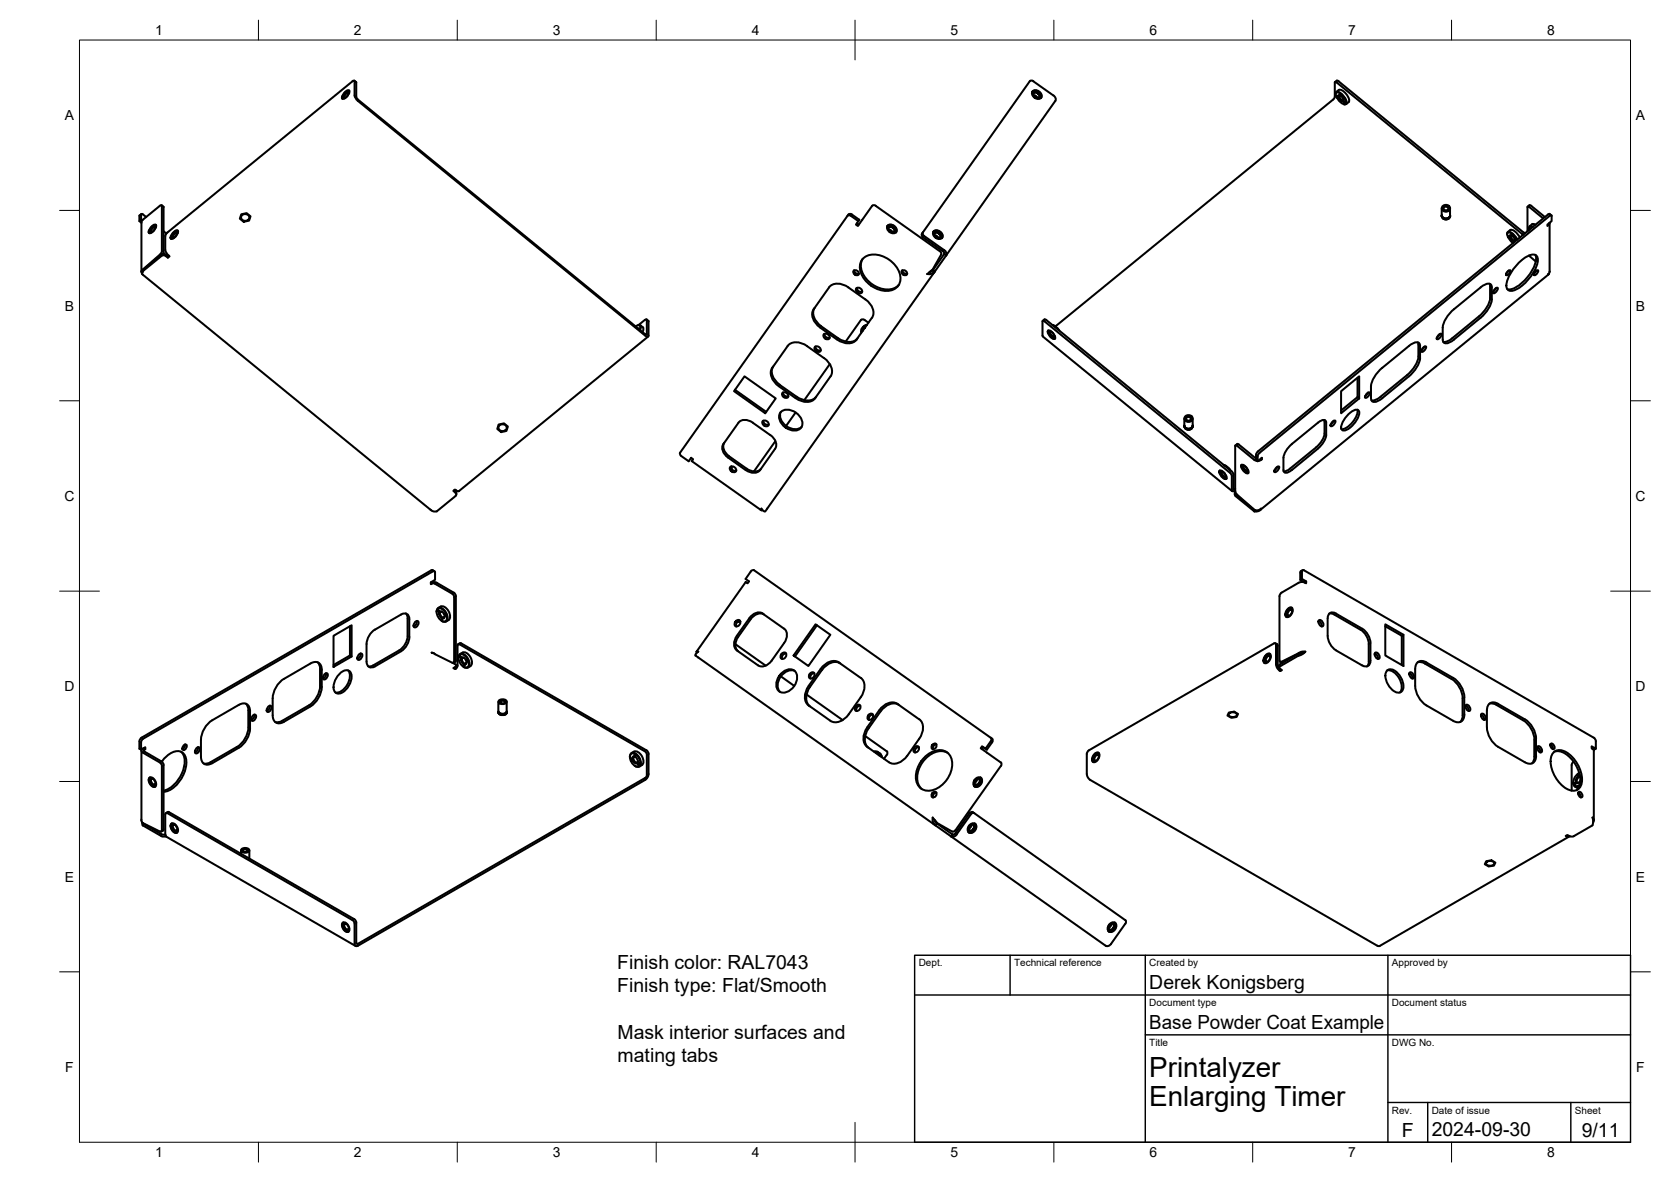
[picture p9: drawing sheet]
<svg xmlns="http://www.w3.org/2000/svg" width="420mm" height="297mm" viewBox="0 0 420 297" stroke-linecap="round" stroke-linejoin="round" font-family="sans-serif">
<!-- layer: Visible -->
<g fill="none" stroke="#000" stroke-width=".51">
<path d="M86.6 23.3a1.04 1.04 0 0 1 1.2-.5 1.88 1.88 0 0 1-1.8 2v-.5zM86.7 23.5l.6-.4h.4a1.42 1.42 0 0 1-1.3 1.5l-.1-.4zM87.7 23.4a.96 .96 0 0 0-1 1.2M87.8 22.8a2.04 2.04 0 0 0-1.7 2.1M89.1 20.3l.5 .4v3.6l.4 .7 72.2 59h.5M259.5 23.1h.1M259.5 23.1a1.42 1.42 0 0 1 1.7 0 1.42 1.42 0 0 1 .5 1.5M259.6 23a1.42 1.42 0 0 1 1.7 0 1.42 1.42 0 0 1 .5 1.5 1.42 1.42 0 0 1-1.7 .1 1.42 1.42 0 0 1-.5-1.6zM259.8 20.4l5.1 3.6M259.8 23.3a1.07 1.07 0 0 1 1.3 0 1.07 1.07 0 0 1 .4 1.1 1.07 1.07 0 0 1-1.3 0 1.07 1.07 0 0 1-.4-1.1zM259.8 20.4l-.5-.2-.4 .2-26.9 38M259.9 23.9l.6 .2 .3 .5"/>
<path d="M259.9 23.5a.8 .8 0 0 1 1.1 0 .8 .8 0 0 1 .1 1.1l-.9-.2a.73 .73 0 0 1-.3-.9zM261.7 24.6h.1M264.9 24l.3 .2a.94 .94 0 0 1 .2 1.2l-27.5 38.7M335.2 25l-69.8 57M335.2 25l.4-.7v-3.5l.3-.2 47 38.4M335.9 23.7v-.5a1.91 1.91 0 0 1 2.1 1.1l.3 .5a1.07 1.07 0 0 1 .1 1.4h-.5M335.9 23.3a1.68 1.68 0 0 1 2 1.2 1.36 1.36 0 0 1 .3 1.7 2.94 2.94 0 0 1-2.3-2.9zM336 23.1l.6-.5a2.55 2.55 0 0 1 2.5 2l.1 .8-.7 .8M336.1 20.3l-.4 .3M336.1 24.2l.2 .1M336.1 24.2l.2 .2-.2-.1M336.1 20.3l.5 .1 46.5 38"/>
<path d="M336.1 24.2l.1 .1M336.2 24.3l.2 .2M336.3 24.5l.2 .1zM336.3 24.4h-.1l.2 .2M336.5 23.9a1.42 1.42 0 0 1 1.3 1.6 1.42 1.42 0 0 1-1.3-1.6zM336.9 23.9a.96 .96 0 0 0 1 1.3M337.1 23.7l.1 .2M337.1 23.9h.1M337.1 23.8h.1M337.1 23.8l.1 .1M337.2 23.9h.1M337.2 23.9h-.1"/>
<path d="M337.9 25.7l.3 .2M337.9 25.7h.1M337.9 25.8l.2 .1M338 25.8h.1M338 25.8l.1 .1M338 25.7h.1M338 25.8h-.1M338 25.9l.1 .1M338.1 25.9v.1M338.1 25.9h-.1M35.5 55.2l-.4 .4M35.5 53.8l-.4 .4v1.4l.5 .4"/>
<path d="M36.7 54.5l-1.1-.7-.1 1.4 .2 .2M38 57a1.04 1.04 0 0 1 1.2-.5 1.88 1.88 0 0 1-1.8 2v-.5zM38.1 57.3l.6-.5h.4a1.42 1.42 0 0 1-1.3 1.6v-.5zM39.1 57.1a.96 .96 0 0 0-1 1.3M39.2 56.5a2.04 2.04 0 0 0-1.7 2.1M40.7 51.6l.4 .4-.1 11.8M41.1 58.1l.7 .6M43.5 58.5a1.04 1.04 0 0 1 1.2-.5 1.88 1.88 0 0 1-1.8 2v-.5zM43.6 58.7l.6-.4h.3a1.42 1.42 0 0 1-1.3 1.5v-.5zM44.6 58.6a.96 .96 0 0 0-1 1.2M44.7 58a2.04 2.04 0 0 0-1.7 2M60.7 53.9l1.3-.3 1 .8-.4 1-1.3 .3-1-.7z"/>
<path d="M60.9 54a.93 .93 0 0 1 1.5 0 .93 .93 0 0 1-.4 1.4 .91 .91 0 0 1-1.1-.2 .91 .91 0 0 1 0-1.2zM215.5 56.1l.4 .3M215.8 55.6l.3-.4-1.8-1.3-.6-.2-.4 .2-42.3 59.9M219.3 51.7l-3.6 5.1-.5-.4 .6-.8-2.1-1.5-.6 .2M219.3 51.7l.4-.2 .5 .2 16.1 11.4M223.1 56.8h.1M223.1 56.8a1.42 1.42 0 0 1 1.7 0 1.42 1.42 0 0 1 .5 1.6M223.2 56.8a1.42 1.42 0 0 1 1.6-.1 1.42 1.42 0 0 1 .5 1.6 1.42 1.42 0 0 1-1.6 0 1.42 1.42 0 0 1-.5-1.5zM223.4 57a1.07 1.07 0 0 1 1.2 0 1.07 1.07 0 0 1 .4 1.2 1.07 1.07 0 0 1-1.2 0 1.07 1.07 0 0 1-.4-1.2zM223.4 57.7l.6 .2 .4 .5M223.5 57.2a.8 .8 0 0 1 1 .1 .8 .8 0 0 1 .1 1l-.8-.1a.73 .73 0 0 1-.3-1zM225.3 58.4h.1"/>
<path d="M231.8 58.8v.4l.3 .4 5.1 3.6 .2 .2v.5M232 58.4l-.2 .4M232 58.4v.4l.3 .5 5.1 3.6M234.7 58.3a1.42 1.42 0 0 1 1.6 0 1.42 1.42 0 0 1 .5 1.5M234.7 58.2a1.42 1.42 0 0 1 1.7 0 1.42 1.42 0 0 1 .5 1.5 1.42 1.42 0 0 1-1.6 .1 1.42 1.42 0 0 1-.6-1.6zM234.9 58.4a1.07 1.07 0 0 1 1.3 .1 1.07 1.07 0 0 1 .4 1.1 1.07 1.07 0 0 1-1.2 0 1.07 1.07 0 0 1-.5-1.2zM235 59.1l.6 .2 .4 .5M235 58.7a.8 .8 0 0 1 1.1 0 .8 .8 0 0 1 .1 1.1l-.9-.2a.73 .73 0 0 1-.3-.9zM236.9 59.8h-.1M362.5 54.4v-.2a1.06 1.06 0 0 0 1.1 .9 1.06 1.06 0 0 0 1-.9v.2M362.5 52.4v1.7M362.5 54.1v.1"/>
<path d="M362.5 54.1a1.07 1.07 0 0 0 1.1 .8 1.07 1.07 0 0 0 1-.8M362.5 54.2a1.07 1.07 0 0 0 1.1 .9 1.07 1.07 0 0 0 1-.9M362.5 54.4h.1M362.5 54.1a1.06 1.06 0 0 0 1.1 .9 1.06 1.06 0 0 0 1-.9M362.5 54.2a1.05 1.05 0 0 0 1.1 .9 1.05 1.05 0 0 0 1-.9M362.8 51.7a.93 .93 0 0 1 1.5 0 .93 .93 0 0 1-.3 1.4 .91 .91 0 0 1-1.2-.2 .91 .91 0 0 1 0-1.2zM362.8 54.7l.8 .2 .7-.2M362.8 54.8l.8 .3 .7-.3M363 51.9a.66 .66 0 0 1 1.1 0 .66 .66 0 0 1-.2 1h-.3a.6 .6 0 0 1-.7-.3 .6 .6 0 0 1 .1-.7zM364.6 52.4v1.7M364.6 54.1v.1M364.6 54.4h.1"/>
<path d="M378.9 58.7v.2M379 58.7v-.3a1.7 1.7 0 0 1 2 1l.5 .8M379.1 58.3l.6-.5a2.65 2.65 0 0 1 2.4 1.9M379.2 59.4l.3 .1M379.3 59.5l.2 .2M379.3 59.6h.1M379.3 59.6l.3 .2M379.3 59.6l.3 .2-.2-.1h.1M379.4 59.7h.1M379.6 59.1a1.42 1.42 0 0 1 1.3 1.6 1.42 1.42 0 0 1-1.3-1.6zM380 59.1a.96 .96 0 0 0 1 1.3M380.2 58.9l.1 .2"/>
<path d="M380.2 59.1h.1M380.2 59h.1M380.2 59l.1 .1M380.3 59.1h.1M380.3 59.1h-.1M383.1 58.4l.3 .3M384.5 51.6l-.4 .3M384.6 51.6l.4 .1 3.5 2.8M385.3 57.1l-.6-.1-.2 .4v.3M385.5 57l-.8-.2-.2 .6M386.1 56.5l-.7-.2-.8 .6M388 54.9l-3.4-2.8-.4-.2-.1 6.2"/>
<path d="M389.2 53.9l-72.9 59.5M389.6 56v12.3l-.3 .6 .1-.2M389.7 56l-.6 .8v-.4l1-.8v-1.5l-.5 .2-72.8 59.5M389.7 53.8l.4 .3M389.7 53.8l-.5 .1M35.9 68.2l-.2 .7 .3 .2 72.6 59.3 1.2 .1 4.7-3.8a.54 .54 0 0 0 0-.9M35.9 67.9l-.1 .6M35.9 67.7v.1M40.7 63.1v-11.4l-.2-.1-4.6 3.6-.3 .5v12.6M40.7 63.1l-.5 .9-4.3 3.7a.63 .63 0 0 0-.2 1M42.2 64.4v.4M42.4 64.2l-.2 .2a1.25 1.25 0 0 0-1.3-.6l-5 4v.4"/>
<path d="M42.4 64.2l.2 .2-.4 .4a1.25 1.25 0 0 0-1.3-.6l-5 4M42.4 64.2l-.6-.7-.2-.6v-3.6l.5-.9 46.5-38 .5-.1 .1 3.7 .2 .7 .6 .7 72.2 58.9M204.8 77.4a3.6 3.6 0 0 0 1.7 4.6M214.6 68.1a.78 .78 0 0 1 1 0 .78 .78 0 0 1 .1 1l-.8-.1a.71 .71 0 0 1-.3-.9zM214.8 67.9l.4 .7 .8 .2M215.3 72.5a.86 .86 0 0 1 1.1 0 .86 .86 0 0 1 .1 1.2 .98 .98 0 0 1-1.2-1.2zM215.5 72.4a1.03 1.03 0 0 0 1.3 .9M216.9 65.1a4.8 4.8 0 0 0 1.6 5.7 6 6 0 0 0 7 1.3l.5-.5M217.2 64.8a5.4 5.4 0 0 1 6.4 .5 5.4 5.4 0 0 1 2.6 5.8 4 4 0 0 1-5.4 1.6 6.5 6.5 0 0 1-4.6-6.1l.5-1.3zM219.2 79.9l-3.8 5.4M219.2 79.9a3.6 3.6 0 0 0-1.6-4.6l-4.2-3.1a3.5 3.5 0 0 0-5 0l-3.8 5.5a3.6 3.6 0 0 0 1.6 4.6M226.7 68.1a.78 .78 0 0 1 1.1 0 .78 .78 0 0 1 .1 1l-.8-.1a.71 .71 0 0 1-.4-.9z"/>
<path d="M226.9 67.9l.4 .7 .8 .2M234.5 67.7l-1.4 1.2a1.92 1.92 0 0 0 2-.7l-42.7 60.3a.98 .98 0 0 1-.9-.7l-.1 .4h.3M234.6 67.8l-1 .7M236.3 63.1l.4 .4v.5l-2.4 4.1-.5 .2M237.4 62.8a1.13 1.13 0 0 1 .5 1.3M237.9 64.1l-.5-.3-2.8 4M237.9 64.1l-2.8 4.1-.5-.4M365 78.2l7.3-6a2.51 2.51 0 0 1 2.5-.8l.3 .8v3a7.5 7.5 0 0 1-2.8 4.7l-6.7 5.4a2.51 2.51 0 0 1-2.5 .8l-.3-.8v-3.5l.8-1.8zM374.6 71.3l.1 .6M374.7 71.9v3M374.7 74.9a7.5 7.5 0 0 1-2.9 4.6l-7.2 5.9-.9 .5h-.8M375.8 72.7l.5-.4 .3 .2-.4 .8-.7 .4-.1-.4z"/>
<path d="M376.2 72.4l-.8 .9M379 68.3l.5-.4 .3 .2-.3 .7-.8 .4v-.4zM379.3 68l-.6 .7M381.4 60.3l-.9-1.3a1.41 1.41 0 0 0-1.4-.5 2.47 2.47 0 0 0 1.3 2.6M382 65.9a4.7 4.7 0 0 1 4-1.9 1.52 1.52 0 0 1 .6 1.9 11.1 11.1 0 0 1-6.1 7.1 1.34 1.34 0 0 1-1.5-.3 1.34 1.34 0 0 1-.2-1.6l.5-1.4 .9-1.6zM384.5 64.2l1.7 1.5M386 68.3l.5-.4 .3 .2-.4 .7-.7 .4v-.4zM386 64a4.3 4.3 0 0 1-.8 4 10.3 10.3 0 0 1-5.2 4.7h-1M386.3 68l-.6 .7M389.4 68.9l-72.7 59.4M159.8 82l.6-.3 .5 .1 .1 .4-.2 .6M160.3 82.4l.1 .1"/>
<path d="M160.6 81.7l.5 .1-.2 1.1M160.6 81.7h-.1M161 81.8l.8 .6-.2 1M162.6 80.3l.4 .3M162.6 80.4v3.6M162.7 80.4l-.3-.1-.3 .1-1.6 1.3M163 84.6l-47.6 38.8M163 80.6l.1 3.7M163.1 84.3l-.3 .3-.6-.3M184.8 98l7.9 5.5M187.2 94.6l7.9 5.5-2.7 3.8-7.8-5.6zM194.2 92.4a3.6 3.6 0 0 0 1.6 4.6l4.2 3.1"/>
<path d="M194.4 92.1a3.6 3.6 0 0 0 1.7 4.6M196 96.7l4.3 3M196.7 98.8a.86 .86 0 0 1 1.1 0 .86 .86 0 0 1 .2 1.2 .98 .98 0 0 1-1.3-1.2zM196.9 98.6a1.03 1.03 0 0 0 1.3 1M198 87a3.6 3.6 0 0 1 4.9 0l4.3 3M198 87l-3.8 5.4M200.3 99.7a3.6 3.6 0 0 0 4.9 0M204.9 87.2a.86 .86 0 0 1 1.1 .1 .86 .86 0 0 1 .1 1.1 .98 .98 0 0 1-1.2-1.2zM205 87.1a1.03 1.03 0 0 0 1.4 .9M206.2 82.3l4.3 3M206.5 82l4.2 3a3.6 3.6 0 0 0 4.9 0M207.1 84.1a.86 .86 0 0 1 1.1 0 .86 .86 0 0 1 .1 1.1 .98 .98 0 0 1-1.2-1.1z"/>
<path d="M207.2 90a3.5 3.5 0 0 1 1.6 4.6l-3.8 5.5a3.6 3.6 0 0 1-4.9 0M207.3 83.9a1.03 1.03 0 0 0 1.3 1M208.6 91.5l-6.4 9.1M210.5 85.3a3.6 3.6 0 0 0 4.9 0M217 82.1l-.4 .8v.8M217.4 82.3v.2M217.4 82.4h.1M217.4 82.2l.1 .1M217.9 81.7a1.01 1.01 0 0 0-.9 1.3M218 81.7a1.11 1.11 0 0 0-1.1 1.5M218.4 81.1l-1.3-.8-.6 .1-3.9 5.4M262.1 84.3l.1 .3"/>
<path d="M262.2 80.6l.5-.4 .4 .2 46.5 38 .6 .9v3.6l.4-.1M262.2 84.6l47.6 38.8M262.7 80.8l46.5 38 .5 .8M262.7 80.8l-.3-.2-.3 .2v3.5M263.5 83.1a1.87 1.87 0 0 1 1.8 2 1.87 1.87 0 0 1-1.8-2zM263.6 83a2.04 2.04 0 0 0 1.7 2.1M263.8 83.3a1.42 1.42 0 0 1 1.3 1.5 1.42 1.42 0 0 1-1.3-1.5zM264.2 83.3a.96 .96 0 0 0 1 1.2M264.7 81.7l.9 .6 .6 .7M264.7 81.7l1 .6 .7 .8M341.3 94.9v4.9l-4.1 3.4M341.3 99.8l.5 .3v-5.5l-4.6 3.7v5.6l4.6-3.8"/>
<path d="M343.6 99l.5-.4 .3 .2-.3 .8-.8 .4v-.4zM344 98.7l-.8 .8M353.8 94.3l-7.2 5.8-1 .5h-.7M354.2 87l-6.6 5.4M354.2 87a2.51 2.51 0 0 1 2.6-.8l.3 .8M356.5 86l.1 .6M356.6 86.6v3M356.6 89.6a7.5 7.5 0 0 1-2.8 4.6M357.1 87v3M357.1 90a7.5 7.5 0 0 1-2.9 4.6l-6.6 5.5a2.51 2.51 0 0 1-2.6 .7l-.3-.7v-3a7.5 7.5 0 0 1 2.9-4.7M357.7 87.5l.6-.5 .3 .2-.4 .8-.8 .4v-.4zM358.1 87.1l-.7 .9"/>
<path d="M361.6 84.3l.6-.4 .3 .1-.4 .8-.8 .5v-.5zM362 84l-.7 .8M125.4 106.7l1.3-.3 1 .8-.4 1.1-1.3 .3-1-.8zM125.6 106.9a.93 .93 0 0 1 1.5-.1 .93 .93 0 0 1-.3 1.5 .91 .91 0 0 1-1.2-.2 .91 .91 0 0 1 0-1.2zM171 113.7v.5l.3 .4 1.9 1.3 .6-.9 .5 .4-.4 .5 17.6 12.3M182.1 111.2a2.56 2.56 0 0 0 1.2 3.4M183.3 114.7l4.4 3.1M183.6 117.4a.88 .88 0 0 1 1.1 .1 .88 .88 0 0 1 .1 1.1 1 1 0 0 1-1.2-1.2zM183.7 117.3a1.05 1.05 0 0 0 1.4 1M183.9 117.8v-.6v.7M187.7 117.8a2.71 2.71 0 0 0 3.7 0M191.7 105.9a.88 .88 0 0 1 1.2 0 .88 .88 0 0 1 .1 1.2 1 1 0 0 1-1.3-1.2z"/>
<path d="M191.9 105.7a1.05 1.05 0 0 0 1.4 1M193.7 109.3a2.71 2.71 0 0 1 1.2 3.5l-3.8 5.3a2.6 2.6 0 0 1-3.6 0l-4.4-3.1a2.71 2.71 0 0 1-1.2-3.4l3.8-5.4a2.55 2.55 0 0 1 3.6 0l4.4 3.2M195 110.9l-5.4 7.5M196.3 103.6a3.4 3.4 0 0 0 2.7 4.1 2.58 2.58 0 0 0 2.6-.4M196.6 103.3a3.7 3.7 0 0 1 5.1 3.7 2.62 2.62 0 0 1-4.2 .4 2.62 2.62 0 0 1-.9-4.1zM200 103.7l-2.3 3.3M297.8 106.9a1.07 1.07 0 0 0 1 .8 1.07 1.07 0 0 0 1.1-.8M297.8 107a1.07 1.07 0 0 0 1 .9 1.07 1.07 0 0 0 1.1-.9M297.8 105.2v1.7a1.06 1.06 0 0 0 1 .9 1.06 1.06 0 0 0 1.1-.9v-1.7M297.8 107.1v.1M297.8 107h.1M297.8 107.1a1.06 1.06 0 0 0 1 .9 1.06 1.06 0 0 0 1.1-.9"/>
<path d="M297.8 107.1a1.05 1.05 0 0 0 1 .9 1.05 1.05 0 0 0 1.1-.9M298.1 104.6a.93 .93 0 0 1 1.5-.1 .93 .93 0 0 1-.4 1.5 .91 .91 0 0 1-1.1-.3 .91 .91 0 0 1 0-1.1zM298.1 107.5l.7 .3 .8-.3M298.1 107.7l.7 .2 .8-.2M298.3 104.7a.66 .66 0 0 1 1 0 .66 .66 0 0 1-.2 1l-.3 .1a.6 .6 0 0 1-.6-.3 .6 .6 0 0 1 .1-.8zM299.9 107.1v.1M299.9 107h.1M306.6 118.3a1.87 1.87 0 0 1 1.8 2 1.87 1.87 0 0 1-1.8-2zM306.7 118.2a2.04 2.04 0 0 0 1.7 2.1M306.9 118.5a1.42 1.42 0 0 1 1.3 1.5 1.42 1.42 0 0 1-1.3-1.5zM307.3 118.5a.96 .96 0 0 0 1 1.2M309.3 118.2l-.6-.7-.9-.6 .7 .3 1 1.1"/>
<path d="M309.7 119.6v3.6l.3 .3 .6-.3M311.5 111.7l4.3 3.5M311.5 111.7l-.3-.2-.6 .4M312.1 116.9a1.87 1.87 0 0 1 1.8 2 1.87 1.87 0 0 1-1.8-2zM312.2 116.8a2.04 2.04 0 0 0 1.7 2.1M312.4 117a1.42 1.42 0 0 1 1.3 1.6 1.42 1.42 0 0 1-1.3-1.6zM312.8 117a.96 .96 0 0 0 1 1.3M315.4 115.6l-4.3-3.5-.4-.2-.1 11.6M315.4 115.6l.8 .3M316.3 113.4l-.4 .7-.1 1.5 .4 .3 1.1-.9v.4M316.8 113.7l-.5 .7-.1 1.5M317.1 115.2l.2 .2-.2 .2"/>
<path d="M317.1 115.6l-.8 .3M320.8 117.7l.5-.4h.3a1.27 1.27 0 0 1-1.2 1.3v-.4zM321.2 117.3l-.8 .9M331.4 106.2l-6.6 5.4-1.3 1.4-.6 1.1-.2 .9v3.1l.3 .6a1.87 1.87 0 0 0 1.8-.6l6.6-5.3M331.4 106.2a1.46 1.46 0 0 1 2-.4l.1 3.6M333 105.5v3.9l-1.1 2.1-1 .9-6.5 5.4-.8 .5-.8 .2M333.5 109.3l-.3 1-.5 1-1.3 1.4M334.9 106.1l.5-.4h.3a1.27 1.27 0 0 1-1.1 1.4v-.4zM335.3 105.8l-.7 .9M339 104.2a2.93 2.93 0 0 1 2.5-1.2 2.37 2.37 0 0 1-.6 2.9l-.9 1.1a2.93 2.93 0 0 1-2.5 1.1 2.37 2.37 0 0 1 .6-2.8zM341.3 103a5.2 5.2 0 0 1-2.7 4.5l-1.3 .4M114.2 123.2l.5 .5v.5"/>
<path d="M114.6 123.2v.3M114.6 123.2l-.2-.2-.4 .4 .5 .4M114.6 123.2l.8 .2M310.5 123.9l.2 .8M310.6 123.5l.5 .8 4.3 3.8a1.44 1.44 0 0 0 1.7-.3 1.44 1.44 0 0 1-1.7 .7M310.6 123.6l-.1 .2 .2 .5M310.7 124.3l4.7 3.9M310.7 124.7l4.7 3.8M315.4 128.2v.3M315.5 128.2h-.1M83.9 159.8l4.5-2.7v7.9l-4.5 2.6zM88 157.4v7.3l.4 .3"/>
<path d="M94.3 158.2l-1.3 1.3-.8 1.8v5a1.27 1.27 0 0 0 .6 1.3 1.27 1.27 0 0 0 1.5-.1M102.1 154.2l.4 .8v4.8l-.2 1.2-.6 1.1-1.3 1.3-6.6 3.8-1.2 .3M102.9 155.6v4.4M102.9 155.6a1.27 1.27 0 0 0-.6-1.3 1.27 1.27 0 0 0-1.5 .1l-6.5 3.8M104.4 156.3l.7-.2a1.04 1.04 0 0 1-.9 1.5 .9 .9 0 0 1 .2-1.3zM104.8 156l-.2 .9-.6 .5M108.3 146.4l.8-.1 .7 .2 4.3 2.4 .4 .4 .1 .5M108.8 143.3l.4 .2M108.8 143.3h-.4l-72.8 42.1-.5 .9v1.9l.4 .2M109.8 153.7v.1M109.8 153.7a.93 .93 0 0 1 .6-1 .93 .93 0 0 1 1.1 .5l.9 1.2a1.12 1.12 0 0 1 .2 1.2 1.12 1.12 0 0 1-1 .7l-.4-.2M110 153a1.65 1.65 0 0 1 2.2 1.4 1 1 0 0 1 .1 1.3 1 1 0 0 1-1.2 .3 2.41 2.41 0 0 1-1.1-3z"/>
<path d="M110.1 153.4l.2 .3zM110.2 153.3v.2M110.2 152.8a1.6 1.6 0 0 1 2.6 .8 1.59 1.59 0 0 1-.7 2.6M110.2 153.5h.2l-.1 .2M110.2 153.4v.1M110.6 153.7a1.16 1.16 0 0 1 1 1.7 1.16 1.16 0 0 1-1-1.7zM111 155.6l.1 .2M111 155.7h.1M111.1 155.7v.1M111.1 155.8l.1 .1-.1-.1M111.1 155.7h.1M111.1 156l.1 .1"/>
<path d="M111.1 155.6v.1M111.1 155.7l-.1-.1 .1 .2M111.1 155.6l.1 .3M111.1 155.8h.1M111.2 153.7h-.3a.86 .86 0 0 0-.1 1 .86 .86 0 0 0 .9 .4l.1-.2M111.8 154.3l.2 .1M111.8 154.4h.1M111.9 154.5l.2 .1zM111.9 154.6h.2l-.2 .1M111.9 154.5l.1-.1-.1 .1 .2 .1M112.1 154.6l-.2 .1M114.2 150.1l-.1 16.4h-.4l-5.2-2.5"/>
<path d="M114.2 150.1l-.1-.5-.4-.4-4.3-2.5-.6-.1-.5 .2v-.5l1.1-.6-.1-2.1h-.4l-72.9 42-.5 .7v2.1l1-.6v.5l-.3 .2 .1 .4 4.3 2.5 .5 .6v16.4l-.1 .3-.4 .3M114.6 149.8v16.2M185.1 156a.65 .65 0 0 1 1 0 .65 .65 0 0 1-.1 1 .68 .68 0 0 1-1.1 .3 .68 .68 0 0 1 0-1.1zM185.5 156.2h.7M185.6 156.2h.5M186.1 156a1.05 1.05 0 0 0-1 1.4M192.1 154.4a2.56 2.56 0 0 0-3.4 1.2l-3.1 4.4a2.7 2.7 0 0 0 0 3.7M197.1 158l-5.3-3.8a2.56 2.56 0 0 0-3.4 1.2l-3.1 4.4a2.73 2.73 0 0 0 0 3.6l5.3 3.8a2.59 2.59 0 0 0 3.4-1.2l3.1-4.4M197.2 158a2.56 2.56 0 0 1 0 3.6M205.1 156.9l3.7 2.6-5.5 7.9-3.8-2.7zM205.4 157.1l-5.5 7.9M323.8 153a.69 .69 0 0 1 1.2-.1 1.66 1.66 0 0 1-1.6 2.1 1.52 1.52 0 0 1 .4-2z"/>
<path d="M323.9 153.3l.8-.3a1.16 1.16 0 0 1-1 1.8 1 1 0 0 1 .2-1.5zM324.9 152.8a1.57 1.57 0 0 0-1.4 2.3M324.9 153.6l-.1-.2a.86 .86 0 0 0-.9 .4 .86 .86 0 0 0 .1 .9h.3M326.5 146.5l-4.2 2.4-.5 .7v16.6l.4 .1 4.3-2.1M327.1 143.5l-.2 .4v1.8l1.1 .7 .4-.3-1-.6-.5 .2M327.4 145.5v-1.9l.2-.4 73.1 42.2 .4 .4 .2 .5M327.5 143.3l-.4 .2M328.4 146.1v.5l-.8-.3-1.1 .1M331.5 156.1l.7 .5 .1 .8M331.7 155.8a1.04 1.04 0 0 1 .9 1.6 1.04 1.04 0 0 1-.9-1.6zM333.8 155.4v4.4M333.8 155.4a1.27 1.27 0 0 1 .6-1.4 1.27 1.27 0 0 1 1.5 .2l6.6 3.8 1.3 1.3 .7 1.7 .1 5a1.25 1.25 0 0 1-.6 1.4 1.25 1.25 0 0 1-1.5-.2l-7.1-4.1-1.1-1.5-.5-1.8"/>
<path d="M334.3 154.2h.5l.7 .2 6.6 3.8a4.5 4.5 0 0 1 2.1 3.6l-.1 4.8-.3 .9M348.3 157.4l4.2 2.4v7.3M352.9 159.5l-4.6-2.6v7.8l4.6 2.7v-7.9l-.4 .3M61.8 176.8l.4 .6 .3 1.1M62.4 178.5v4.3M63.6 179.9l.6-.3a1.02 1.02 0 0 1-.9 1.5l-.1-.4zM64 179.6l-.2 .8-.6 .5M67.4 177.6l.7-.2a1.02 1.02 0 0 1-.9 1.5l-.2-.4zM67.8 177.3l-.1 .8-.6 .6M70.3 171.5l1.1-.9 6.7-3.9a1.73 1.73 0 0 1 2-.2 1.73 1.73 0 0 1 .8 1.9v4.2a6.3 6.3 0 0 1-2.8 4.9l-6.7 3.9a1.74 1.74 0 0 1-2 .2 1.74 1.74 0 0 1-.8-1.8v-5l.5-1.4zM79.9 166.4l.4 .6 .2 1.1M80.5 168.1v4.3a6.3 6.3 0 0 1-2.8 4.9l-6.7 3.8"/>
<path d="M81.6 169.4l.7-.2a1.02 1.02 0 0 1-.9 1.5l-.2-.4zM82 169.2l-.2 .8-.6 .5M85.1 169.6a2.1 2.1 0 0 1 2.8-.9 3.8 3.8 0 0 1-1.2 4.9 1.52 1.52 0 0 1-1.5 .7 1.52 1.52 0 0 1-1.3-1 4.7 4.7 0 0 1 1.2-3.7zM87.5 168.5a3.7 3.7 0 0 1-1 4.6 2.51 2.51 0 0 1-2.2 .9M88 164.7l-4.1 2.4M90.2 164.5l.7-.2a1.04 1.04 0 0 1-.9 1.5 .9 .9 0 0 1 .2-1.3zM90.7 164.2l-.2 .8-.6 .6M100.8 163.7l-6.5 3.8M102.9 160l-.4 1.8-.7 1.1-1 .8M108.5 164l.7 .2M108.6 164h.1M113.9 166.6l.8 .6v.2l-.7 .5 .4 .2 .2-.1"/>
<path d="M114.6 168l.4-.7v-5.1l.3-.3 46.8 26.9 .4 .4 .2 .5M114.6 166l-.1 .3-.5 .3M114.7 167.3v.5l-.2 .3M115.3 165.4a.95 .95 0 0 1 .6-1.1 .95 .95 0 0 1 1.2 .4l.8 1.2a1.12 1.12 0 0 1 .2 1.2 1.12 1.12 0 0 1-1 .7l-.5-.2M115.5 164.6a1.65 1.65 0 0 1 2.2 1.4 1 1 0 0 1 .2 1.3 1 1 0 0 1-1.3 .3 2.41 2.41 0 0 1-1.1-3zM115.6 161.7h.4l46.5 26.9M115.6 161.7l-.4 .2M115.7 164.8v.2M115.7 164.4l.6-.4a2.16 2.16 0 0 1 2.4 2.2 1.3 1.3 0 0 1-1.1 1.6M115.7 164.9l.1 .2M115.8 165.1l-.2-.1 .2 .2M115.8 165v.1"/>
<path d="M116.1 165.2a1.16 1.16 0 0 1 1 1.8 1.16 1.16 0 0 1-1-1.8zM116.5 167.2l.1 .2M116.6 167.3h.1M116.6 167.4h.1M116.6 167.2v.1M116.6 167.2v.2M116.6 167.2h.1M116.6 167.2l.1 .3M116.7 165.3h-.3a.86 .86 0 0 0-.1 1 .86 .86 0 0 0 .9 .4l.1-.3M117.3 165.9l.2 .1M117.3 166l.3 .1zM117.4 166.1l.2 .1"/>
<path d="M117.4 166h.1h-.1l.2 .2h-.2l.2-.1M117.5 165.9l-.2 .1M125.3 176.3v2.5M125.3 178.9v.1M125.3 179.1v.1M125.3 178.8a1.18 1.18 0 0 0 2.1 .1 1.12 1.12 0 0 1-1 .7 1.12 1.12 0 0 1-1.1-.6M125.3 179a1.17 1.17 0 0 0 1.1 .7 1.17 1.17 0 0 0 1-.7 1.14 1.14 0 0 1-1 .7 1.14 1.14 0 0 1-1.1-.7zM125.4 176.1l1-.4a.76 .76 0 0 1 .9 .9l-.9 .3a.76 .76 0 0 1-1-.8zM125.4 179a1.33 1.33 0 0 0 1.9 0M125.4 179.2a1.33 1.33 0 0 0 1.9 0M125.8 176l.6-.1a.58 .58 0 0 1 .7 .5l-.7 .4a.58 .58 0 0 1-.8-.6zM125.9 176.7l-.1-.2a.66 .66 0 0 1 .6-.4 .66 .66 0 0 1 .6 .4l-.1 .2"/>
<path d="M127.4 176.3v2.5a1.21 1.21 0 0 1-2.1 0M127.4 179.1v.1M175.2 163.8l12.3-17.6 .5 .4 .3-.5-.8-.6 1.3-1.9 .6-.4 60 42.4 .2 .4-.1 .6-1.4 1.8-.3-.2M175.2 164v-.3l.4 .1-.6 .5-.1 .4 60.3 42.7-.5-.6-.2-1.3 1.1 1.3M185 161.9l7.5 5.4M196.3 170l3.4 2.4M196.4 169.2a2.44 2.44 0 0 1 3.7-.3 3.7 3.7 0 0 1-3.7 5.1 2.62 2.62 0 0 1-.4-4.2zM196.7 164.1a.65 .65 0 0 1 1 .1 .65 .65 0 0 1-.2 1 .68 .68 0 0 1-1 .3 .68 .68 0 0 1 0-1.1zM197.6 164.2a1.05 1.05 0 0 0-.9 1.4M199.8 168.6a3.4 3.4 0 0 0-4.1 2.7 2.58 2.58 0 0 0 .4 2.6M202.8 174.5l9.1 6.5M203.8 169.1a.63 .63 0 0 1 1 .1 .63 .63 0 0 1-.2 .9 .66 .66 0 0 1-1 .3 .66 .66 0 0 1 0-1z"/>
<path d="M204.7 169.2a1.03 1.03 0 0 0-.9 1.3M206.3 168.1l-3 4.3a3.6 3.6 0 0 0 0 4.9l5.5 3.8M206.7 168.4l-3 4.2a3.6 3.6 0 0 0 0 4.9M210.9 166.5l5.5 3.8a3.6 3.6 0 0 1 0 4.9l-3 4.3M211 166.5a3.6 3.6 0 0 0-4.7 1.6M211.3 166.7a3.6 3.6 0 0 0-4.6 1.7M213.4 179.5a3.6 3.6 0 0 1-4.6 1.6M215.4 177.3a.63 .63 0 0 1 .9 0 .63 .63 0 0 1-.1 .9 .66 .66 0 0 1-1.1 .4 .66 .66 0 0 1 0-1.1zM216.3 177.3a1.03 1.03 0 0 0-1 1.4M218.6 179.5a.63 .63 0 0 1 .9 .1 .63 .63 0 0 1-.2 .9 .66 .66 0 0 1-1 .3 .66 .66 0 0 1 0-1zM219.5 179.6a1.03 1.03 0 0 0-1 1.3M221 178.5l-2.9 4.3a3.6 3.6 0 0 0 0 4.9l5.4 3.8"/>
<path d="M221.1 178.5a3.6 3.6 0 0 1 4.6-1.6l5.4 3.9M226 177.1a3.6 3.6 0 0 0-4.6 1.7l-3 4.2M309 179.1l1.3-.3 1 .6-.4 .8-1.3 .2-1-.6zM309 179.4l1-.4a.76 .76 0 0 1 .9 .8l-.9 .4a.76 .76 0 0 1-1-.8zM318.3 164.6a.69 .69 0 0 1 1.2-.1 1.66 1.66 0 0 1-1.6 2.1 1.52 1.52 0 0 1 .4-2zM318.4 164.9l.8-.3a1.16 1.16 0 0 1-1 1.8 1 1 0 0 1 .2-1.5zM319.4 164.3a1.57 1.57 0 0 0-1.4 2.4M319.4 165.2l-.1-.3a.86 .86 0 0 0-.9 .4 .86 .86 0 0 0 .1 1h.3M320.7 161.7l.4 .2M320.8 167l.1-5-.3-.4-46.8 27M320.9 167l.3 1 .5 .5M321.1 161.9l.2 .3v5.1l.5 .8"/>
<path d="M321.8 168.1l.5 .3-.4 .2-.2-.1M321.9 166.3l.6 .3M321.9 168.1v.5M326.5 164.3l-4.7 2.7-.2 .8M326.5 164.7l-4.7 2.8-.2 .2 .2 .4M326.5 164.3v.4M327.8 164l-.6 .2M328.2 163.8l-1 .4-.7 .1M328.2 163.8l-.7 .6-1 .3M328.2 163.8h-1.1l-.6 .4 .2 .1M345.7 164.2l.6 .6 .2 .8M345.8 164a1.04 1.04 0 0 1 .9 1.6 1.04 1.04 0 0 1-.9-1.6z"/>
<path d="M348.8 168.5a3.7 3.7 0 0 1 3.5 3.1 2.51 2.51 0 0 1-.3 2.4M348.8 168.5a2.1 2.1 0 0 1 2.8 .8 3.6 3.6 0 0 1 .8 4.5 2.1 2.1 0 0 1-2.8-.9 3.6 3.6 0 0 1-.8-4.4zM354.4 169.2l.6 .5 .1 .8M354.5 169a1.02 1.02 0 0 1 .9 1.5 1.02 1.02 0 0 1-.9-1.5zM355.8 168.1v4.3a6.3 6.3 0 0 0 2.9 4.9l6.7 3.8M356.5 166.4h.6l.8 .1 7 4.1M358.7 166.5l6.7 3.8a6.3 6.3 0 0 1 2.8 4.9M358.7 166.5a1.73 1.73 0 0 0-2-.2 1.73 1.73 0 0 0-.9 1.8M364.9 170.6a6.3 6.3 0 0 1 2.9 4.9M367.7 175.5v4.3M367.8 179.8l-.3 1.1-.3 .5M368.2 175.2v4.3"/>
<path d="M368.2 179.5a1.73 1.73 0 0 1-.8 1.8 1.73 1.73 0 0 1-2-.2M368.5 177.3l.6 .6 .2 .8M368.7 177.1a1.02 1.02 0 0 1 .8 1.5 1.02 1.02 0 0 1-.8-1.5zM372.4 179.6l.6 .5 .2 .8M372.5 179.4a1.02 1.02 0 0 1 .9 1.5 1.02 1.02 0 0 1-.9-1.5zM374.5 176.8h.7l.7 .2 7.1 4M35.9 188.1l-.3 .5 .3 .5 4.3 2.5 .5 .7v16.3l-.2 .4-4.6-2.2-.3-.5v-17.7M36.1 188l.4 .3M37.7 195.4a1.55 1.55 0 0 1 1.3 2.3 1.55 1.55 0 0 1-1.3-2.3zM37.7 195.3a1.57 1.57 0 0 0 1.4 2.4M37.9 195.6a1.16 1.16 0 0 1 1 1.8 1.16 1.16 0 0 1-1-1.8zM38.5 195.7h-.3a.86 .86 0 0 0-.1 1 .86 .86 0 0 0 .9 .4l.1-.3"/>
<path d="M40.7 191.4a5.2 5.2 0 0 1 4.5-2.6 2.74 2.74 0 0 1 1.7 3.3 8.2 8.2 0 0 1-5.2 6.8l-.6 .1M45.5 188.9a4.7 4.7 0 0 1 .2 5.4 7.2 7.2 0 0 1-4.6 4.4M46.2 187.3l.4-.2a.75 .75 0 0 1 .2 .9 .75 .75 0 0 1-.9 .3v-.5zM46.5 187.1l-.1 .7-.5 .5M49.4 188l.7-.2a1.02 1.02 0 0 1-.9 1.5l-.2-.4zM49.8 187.8l-.2 .7-.6 .6M62.5 182.8a6.3 6.3 0 0 1-2.9 4.9l-7 4-.8 .2h-.6M62.9 183a6.2 6.2 0 0 1-2.9 4.9l-6.6 3.9a1.74 1.74 0 0 1-2 .2 1.74 1.74 0 0 1-.9-1.8v-4.3a6.3 6.3 0 0 1 2.9-4.9l6.6-3.9a1.73 1.73 0 0 1 2-.1 1.73 1.73 0 0 1 .9 1.8v4.2M71 181.1l-1.1 .4-.7-.1M158.4 190.2a.94 .94 0 0 1 .6-1.1 .94 .94 0 0 1 1.1 .5l.9 1.2a1.12 1.12 0 0 1 .2 1.2 1.12 1.12 0 0 1-1 .7l-.5-.2M158.6 189.5a1.65 1.65 0 0 1 2.2 1.4 1 1 0 0 1 .1 1.3 1 1 0 0 1-1.2 .3 2.41 2.41 0 0 1-1.1-3zM158.6 190.9l.3 .1"/>
<path d="M158.6 190.9l.3 .2-.2-.1M158.7 190.9v.1M158.7 191h.2h-.2l.3 .2-.2 .1M158.7 191.1l.3 .1M158.7 191.1l.1 .1M158.8 189.2a1.6 1.6 0 0 1 2.6 .8 1.59 1.59 0 0 1-.6 2.6M158.9 191.1h-.2M159.2 190.1a1.16 1.16 0 0 1 1 1.8 1.16 1.16 0 0 1-1-1.8zM159.6 189.6v.3M159.6 189.6l.1 .1M159.6 189.6v.4M159.7 189.7h.1"/>
<path d="M159.6 189.9v.1M159.6 189.7l.1 .1M159.7 189.7v.1M159.7 189.7v.2M159.7 189.9h.1M159.8 190.2h-.3a.86 .86 0 0 0-.1 .9 .86 .86 0 0 0 .9 .5l.1-.3M160.4 192l.1-.1 .2 .2-.1 .1M160.5 191.9l-.1 .1M160.5 192l-.1 .1M160.6 192.1v.1M160.6 192.1v.2M160.7 192.1l-.2-.1v.2"/>
<path d="M162.5 188.5l.4 .4 .2 .6v5M162.6 189.7v5.1M162.7 194.8l-.5 .7-72.4 41.7-.2-.3v-5l-.2-.5-.3-.4-46.6-26.9M163.1 194.5l-.4 1-.5 .5-72.5 41.8-.3-.1-.2-.5v-5.1l-.2-.5-.4-.4M217.5 185l5.5 3.8 .1 .6-.8 1.3M218.4 183a3.6 3.6 0 0 0 0 4.9M219.7 188.9l1 .1M220.2 189.2a1.11 1.11 0 0 1 1.5 1.1M220.4 189.3a1.01 1.01 0 0 1 1.3 .9M220.7 189l.5 .3M220.9 189.7h.1M221.1 189.7v.1z"/>
<path d="M230.1 187.7a.63 .63 0 0 1 .9 0 .63 .63 0 0 1-.1 1 .66 .66 0 0 1-1 .3 .66 .66 0 0 1 0-1.1zM231 187.8a1.03 1.03 0 0 0-.9 1.3M231.1 185.7l-3 4.2a3.6 3.6 0 0 1-4.6 1.6M231.1 180.7a3.6 3.6 0 0 1 0 5M232.2 190.5a4.7 4.7 0 0 1 5.9-1.5 4.7 4.7 0 0 1 .5 6 6.2 6.2 0 0 1-5.6 3.7 3.5 3.5 0 0 1-2.6-4.8 7.6 7.6 0 0 1 1.8-3.4zM234.6 187a.57 .57 0 0 1 .9 0 .57 .57 0 0 1-.2 .9 .6 .6 0 0 1-.9 .3 .6 .6 0 0 1 0-1zM234.6 199.1a.57 .57 0 0 1 .9 .1 .57 .57 0 0 1-.2 .8 .6 .6 0 0 1-.9 .3 .6 .6 0 0 1 0-.9zM235.4 187.1l-.7 .4-.1 .8M235.4 199.2l-.7 .4-.1 .8M238.2 189.2a4.8 4.8 0 0 0-5.6 1.6 6 6 0 0 0-1.3 7l.5 .5M245.3 195.7a.91 .91 0 0 1 1.3-.2 .91 .91 0 0 1 .2 1.2 1.21 1.21 0 0 1-1.9 .7 1.46 1.46 0 0 1 .4-1.7zM245.4 195.9a.59 .59 0 0 1 .9 0 .59 .59 0 0 1-.2 .9 .62 .62 0 0 1-.9 .3 .62 .62 0 0 1 0-1z"/>
<path d="M245.5 195.8a.72 .72 0 0 1 1 .1 .72 .72 0 0 1-.1 1 .75 .75 0 0 1-1.2 .4 .75 .75 0 0 1 0-1.2zM245.7 195.7l-.2 .6-.5 .4M246.5 195.4a1.42 1.42 0 0 1 0 1.7 1.42 1.42 0 0 1-1.5 .5M247.3 187.8l-.4 .5M249.1 185.4a.66 .66 0 0 1 0 .9l-1.3 1.9-.9-.7-.3 .5 5.1 3.6a.64 .64 0 0 1-.1 .9l-11.4 16.1-.4 .4h-.4M273.3 194.5l.1 .7 .7 .8 72.4 41.8 .4-.1 47.6-27.4M273.8 188.5l-.4 .4-.1 .6v5M275.2 189.5a.69 .69 0 0 1 1.2-.1 1.66 1.66 0 0 1-1.6 2.1 1.52 1.52 0 0 1 .4-2zM275.3 189.8l.8-.3a1.16 1.16 0 0 1-1 1.7 1 1 0 0 1 .2-1.4zM276.3 189.2a1.57 1.57 0 0 0-1.4 2.3M276.3 190.1l-.1-.3a.86 .86 0 0 0-.9 .4 .86 .86 0 0 0 .1 1h.3M383 181a6.3 6.3 0 0 1 2.8 4.9"/>
<path d="M383.4 180.8l-6.7-3.9a1.73 1.73 0 0 0-2-.2 1.73 1.73 0 0 0-.8 1.8v4.3a6.3 6.3 0 0 0 2.8 4.9l6.7 3.8a1.73 1.73 0 0 0 2 .2 1.73 1.73 0 0 0 .8-1.8v-4.2M383.4 180.7a6.3 6.3 0 0 1 2.8 5M385.8 185.9v4.3M385.8 190.1l-.2 1.2-.4 .5M386.5 187.8l.6 .5 .2 .8M386.7 187.5a1.02 1.02 0 0 1 .9 1.6 1.02 1.02 0 0 1-.9-1.6zM389.8 187.1l.5 .5 .2 .6M389.9 186.9a.92 .92 0 0 1 .8 1.3 .92 .92 0 0 1-.8-1.3zM390.6 189.2a2.85 2.85 0 0 1 3.9 .3 8.5 8.5 0 0 1 3.2 7.3 2.31 2.31 0 0 1-1.5 1.9 2.31 2.31 0 0 1-2.4-.5 8.4 8.4 0 0 1-3.8-7.8zM390.8 188.9a4.7 4.7 0 0 1 4.9 2.5 7.1 7.1 0 0 1 1.4 6.3l-.7 .9M395.6 196.7a.92 .92 0 0 0 .5 1 .92 .92 0 0 0 1.1-.3M395.7 191.4l-.5 .9v6.4"/>
<path d="M395.8 197h.1M395.9 197l.2-.2zM395.9 197.2h.1M396 197.7l.9 .4M396 197.1l.2-.2-.2 .3M396 196.8l-.1 .2M396 196.8l-.2 .2 .2-.2M396 196.9l-.1 .2M396.1 196.9l-.1 .2M396.2 196.9l-.2 .2M396.8 194.7v.3zM396.8 199.2l.5 .5 .2 .7"/>
<path d="M396.9 194.4l.2-.1a2.37 2.37 0 0 0-1.2 3.1 1.09 1.09 0 0 0 1.4-.3M396.9 194.7h.1M396.9 194.7l-.1 .1M396.9 194.6v.1M396.9 194.8l-.1 .2M396.9 194.6l-.1 .1 .1-.1M396.9 194.6v.2M397 199a.92 .92 0 0 1 .7 1.4 .92 .92 0 0 1-.7-1.4zM397 194.6h-.1M397.3 195a1.18 1.18 0 0 0-.9 1.8 .92 .92 0 0 0 1-.6M397.3 195.2a.88 .88 0 0 0-.8 .6 .88 .88 0 0 0 .2 .9h.3M400.4 188.2l.4 .2 .5-.2"/>
<path d="M400.4 188.1l.4 .5M400.7 188.6v17.5M401.3 186.3v1.9l-1.1-.7v.5l.2 .2M35.7 206.7l.2 .7M35.9 206.9l4.7 2.7 1 .1v-5.1l.1-.2 .4-.1 46.5 26.9M35.9 207.4l4.7 2.7 .5 .2 .6-.2M35.9 206.9v.5M35.9 206.8v.1M41.6 209.7l.2 .5 47.6 27.5M41.7 210.1h.1M42.1 204.1l-.4 .2M42.2 204.1h.3"/>
<path d="M43.2 206.9a1.55 1.55 0 0 1 1.3 2.4 1.55 1.55 0 0 1-1.3-2.4zM43.2 206.9a1.57 1.57 0 0 0 1.4 2.3M43.4 207.2a1.16 1.16 0 0 1 1 1.7 1.16 1.16 0 0 1-1-1.7zM44 207.3l-.3-.1a.86 .86 0 0 0-.1 1 .86 .86 0 0 0 .9 .4l.1-.2M60.6 213.7v.9M60.7 213.5l.9-.4a.76 .76 0 0 1 1 .8l-1 .4a.76 .76 0 0 1-.9-.8zM61.1 213.4l.5-.1a.58 .58 0 0 1 .8 .5l-.8 .3a.58 .58 0 0 1-.7-.5zM61.2 214l-.2-.1a.66 .66 0 0 1 .6-.5 .66 .66 0 0 1 .7 .5l-.2 .1M62.7 213.7v2.1M234.9 206l.7 .9M235.1 206.1l.5 .7 3.8 2.2M235.6 206.9l4 2.8-.4 .6"/>
<path d="M235.6 206.9l-.4 .5 4 2.9M239.2 210.3l38.8 27.4a1.03 1.03 0 0 0 1.4-.5M240.6 209.7a1.13 1.13 0 0 1-1.3 .5M243.7 204.4l-3.5 5.1-.2 .2h-.5M243.9 207.2a.91 .91 0 0 1 1.3-.2 .91 .91 0 0 1 .2 1.3 1.21 1.21 0 0 1-2 .7 1.46 1.46 0 0 1 .5-1.8zM244 207.4a.59 .59 0 0 1 .9 0 .59 .59 0 0 1-.2 .9 .62 .62 0 0 1-.9 .3 .62 .62 0 0 1 0-1zM244 207.4a.72 .72 0 0 1 1.1 0 .72 .72 0 0 1-.2 1.1 .75 .75 0 0 1-1.1 .4 .75 .75 0 0 1 0-1.2zM244.1 204.7l-3.6 5M244.3 207.3l-.2 .6-.5 .4M244.6 204.1l.4 .3M244.6 204.1h-.4l-.5 .3M245 204.3h-.5l-.4 .3"/>
<path d="M245 204.4l37.9 26.8M245.1 207h.1M245.1 207a1.42 1.42 0 0 1 0 1.6 1.42 1.42 0 0 1-1.6 .5v.1M373.7 216.4l1.3-.2 1 .6-.4 .7-1.3 .2-1-.5zM373.7 216.7l1-.3a.76 .76 0 0 1 1 .8l-1 .4a.76 .76 0 0 1-1-.9zM394.7 210.1l-.6-.3-.4 .3 .2 .1M394.7 210.1l-.5 .2-.3-.1M400.6 206.7a.86 .86 0 0 0-.2-1.2l.2 .8-.2 1.1-4.7 2.7-.5 .2-.5-.2M86.2 231.8a1.55 1.55 0 0 1 1.4 2.4 1.55 1.55 0 0 1-1.4-2.4zM86.3 231.8a1.57 1.57 0 0 0 1.4 2.3M86.5 232.1a1.16 1.16 0 0 1 1 1.7 1.16 1.16 0 0 1-1-1.7zM87.1 232.2l-.3-.1a.86 .86 0 0 0-.1 1 .86 .86 0 0 0 .9 .4l.1-.2"/>
<path d="M279.1 232.1a.91 .91 0 0 1 1.3-.2 .91 .91 0 0 1 .2 1.3 1.21 1.21 0 0 1-2 .7 1.46 1.46 0 0 1 .5-1.8zM279.2 232.3a.59 .59 0 0 1 .8 0 .59 .59 0 0 1-.1 .9 .62 .62 0 0 1-1 .3 .62 .62 0 0 1 0-1zM279.2 232.3a.72 .72 0 0 1 1.1 0 .72 .72 0 0 1-.2 1.1 .75 .75 0 0 1-1.2 .4 .75 .75 0 0 1 0-1.3zM279.4 232.2l-.1 .6-.5 .3M280.3 231.9v-.1a1.42 1.42 0 0 1 0 1.7 1.42 1.42 0 0 1-1.6 .5v.1M283 231.2l.1 .4-.1 .5-3.6 5.1"/>
<circle cx="363.6" cy="52.4" r=".54"/>
<circle cx="298.8" cy="105.2" r=".54"/>
</g>
<g fill="#000">
<circle cx="234.7" cy="58.3" r=".25"/>
<circle cx="116.5" cy="167.3" r=".25"/>
<circle cx="116.6" cy="167.3" r=".25"/>
<circle cx="159.7" cy="189.8" r=".25"/>
<circle cx="396.8" cy="194.8" r=".25"/>
<circle cx="396.9" cy="194.7" r=".25"/>
</g>
<!-- layer: BORDER -->
<g fill="none" stroke="#000" stroke-width=".25">
<path d="M20 10.1h390v276.9h-390zM65 5.1v5M115 5.1v5M165 5.1v5M215 5.1v10M265 5.1v5M315 5.1v5M365 5.1v5M15 52.9h5M410 52.9h5M15 100.7h5M410 100.7h5"/>
<path d="M15 148.6h10M405 148.6h10M15 196.4h5M410 196.4h5M15 244.2h5M410 244.2h5M65 287v5M115 287v5M165 287v5M215 282.1v9.9M265 287v5M315 287v5"/>
<path d="M365 287v5"/>
</g>
<!-- layer: TITLEBLOCK -->
<path d="M230 240.1h180v46.9h-180zM230 250h180M254 240.1v9.9M288 240.1v46.9M349 240.1v46.9M288 260.1h122M349 277.1h61M359 277.1v9.9M395 277.1v9.9" fill="none" stroke="#000" stroke-width=".36"/>
<g font-size="7">
<text x="289" y="270.6">Printalyzer</text>
<text x="289" y="278.1">Enlarging Timer</text>
</g>
<g font-size="4.9">
<text x="155.2" y="243.5">Finish color: RAL7043</text>
<text x="155.2" y="249.4">Finish type: Flat/Smooth</text>
<text x="289" y="248.5">Derek Konigsberg</text>
<text x="155.3" y="261.1">Mask interior surfaces and</text>
<text x="289" y="258.6">Base Powder Coat Example</text>
<text x="155.3" y="267">mating tabs</text>
<text x="352.5" y="285.7">F</text>
<text x="360" y="285.5">2024-09-30</text>
<text x="397.7" y="285.7">9/11</text>
</g>
<g font-size="3.5">
<text x="39" y="8.8">1</text>
<text x="89" y="8.8">2</text>
<text x="139" y="8.8">3</text>
<text x="189" y="8.8">4</text>
<text x="239" y="8.8">5</text>
<text x="289" y="8.8">6</text>
<text x="339" y="8.8">7</text>
<text x="389" y="8.8">8</text>
<text x="16.3" y="30.2">A</text>
<text x="411.3" y="30.2">A</text>
<text x="16.3" y="78">B</text>
<text x="411.3" y="78">B</text>
<text x="16.2" y="125.9">C</text>
<text x="411.2" y="125.9">C</text>
<text x="16.2" y="173.7">D</text>
<text x="411.2" y="173.7">D</text>
<text x="16.3" y="221.6">E</text>
<text x="411.3" y="221.6">E</text>
<text x="16.4" y="269.4">F</text>
<text x="411.4" y="269.4">F</text>
<text x="39" y="290.8">1</text>
<text x="89" y="290.8">2</text>
<text x="139" y="290.8">3</text>
<text x="189" y="290.8">4</text>
<text x="239" y="290.8">5</text>
<text x="289" y="290.8">6</text>
<text x="339" y="290.8">7</text>
<text x="389" y="290.8">8</text>
</g>
<g font-size="2.5">
<text x="231" y="242.9">Dept.</text>
<text x="255" y="242.9">Technical reference</text>
<text x="289" y="242.9">Created by</text>
<text x="350" y="242.9">Approved by</text>
<text x="289" y="252.8">Document type</text>
<text x="350" y="252.8">Document status</text>
<text x="289" y="262.9">Title</text>
<text x="350" y="262.9">DWG No.</text>
<text x="350" y="279.9">Rev.</text>
<text x="360" y="279.9">Date of issue</text>
<text x="396" y="279.9">Sheet</text>
</g>
</svg>
